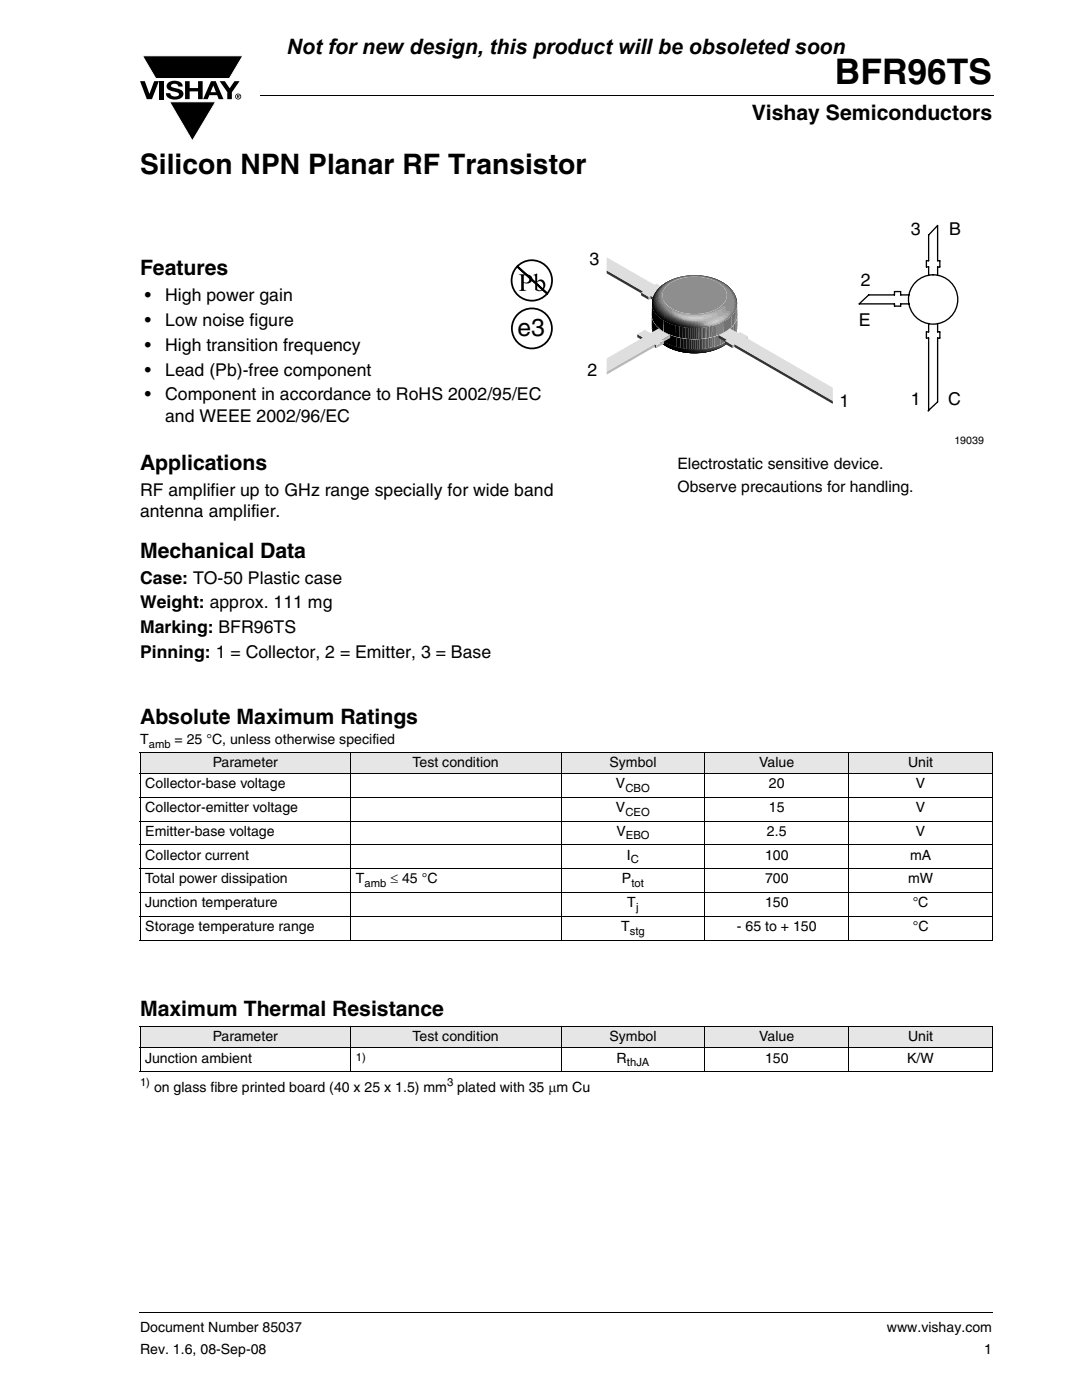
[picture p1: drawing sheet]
<svg xmlns="http://www.w3.org/2000/svg" width="216mm" height="279mm" viewBox="0 0 216 279" stroke-linecap="round" stroke-linejoin="round" font-family="sans-serif">
<g fill="#000">
<path d="M27.9 16.2h1l.9 2.5 1-2.5h.9l-1.4 3.6h-1zM28.4 11.1h20.1l-2.7 4.6h-14.7zM31.9 16.2h.9v3.6h-.9zM33.6 16.5a2.1 2.1 0 0 1 2.8 .3l.1 .5h-.9a.79 .79 0 0 0-.7-.6 .79 .79 0 0 0-.8 .4l.3 .3 1 .3a1.08 1.08 0 0 1 1.2 1 1.08 1.08 0 0 1-1.1 1.1 1.73 1.73 0 0 1-2.4-1.2h.9a.96 .96 0 0 0 .8 .7 .96 .96 0 0 0 .9-.5 1.31 1.31 0 0 0-1.2-.6 1.03 1.03 0 0 1-1.1-.5 1.03 1.03 0 0 1 .2-1.2zM36.9 16.2h.9v1.4h1.7v-1.4h.9v3.6h-.9v-1.6h-1.7v1.6h-.9zM43.8 16.2h1.1l.9 1.4 1-1.4h1l-1.5 2.2v1.4h-.9v-1.4zM51.9 18.9v.2zM33.8 20.3h9.2l-4.6 7.8zM27.9 261.9v.2z"/>
<path d="M42.6 17.1l-.6 1.3h1.1zM42.1 16.2h.9l1.6 3.6h-1l-.3-.8h-1.5l-.3 .8h-1z"/>
<path d="M47.4 19v.2h.2v-.1zM47.3 18.9l.4 .1 .1 .1-.2 .2 .2 .3-.3-.3-.1 .3h-.1zM47.1 19.3a.46 .46 0 0 0 .9 0 .46 .46 0 0 0-.9 0zM46.9 19.3a.6 .6 0 0 1 1.2 0 .6 .6 0 0 1-1.2 0z"/>
</g>
<path d="M28.4 11.1h20.1l-2.7 4.6h-14.7zM33.8 20.3h9.2l-4.6 7.8z" fill="none" stroke="#fff" stroke-width=".2"/>
<path d="M51.9 19h146.4M27.9 262h170.1" fill="none" stroke="#000" stroke-width=".2"/>
<g fill="#fff">
<path d="M116.5 41h81v60h-81z"/>
<path d="M117.2 43.9h79.1v55.1h-79.1z"/>
</g>
<path d="M132.1 57.7l.4-.2v.6l-.4 .2z" fill="#bbb"/>
<g fill="#343434">
<path d="M121.1 54l7.2 4.1v.6l-7.2-4.1z"/>
<path d="M127.9 58.4l1.5 .8v.6l-1.5-.8z"/>
</g>
<path d="M129.4 59.2l.4-.2v.6l-.4 .2z" fill="#bbb"/>
<path d="M129.8 59l1.6 1v.5l-1.6-.9z" fill="#343434"/>
<path d="M121.1 51.3l9.5 5.5 .4-.2 1.5 .9-.4 .2 1.6 .9-1.2 .6-1.1 .8-1.6-1-.4 .2-1.5-.8 .4-.3-7.2-4.1z" fill="#dedede"/>
<path d="M133.5 58.7l.2-.1v.6l-.2 .1z" fill="#bababa"/>
<path d="M131.9 59.6l1.6-.9v.6l-1.6 .9z" fill="#c1c1c1"/>
<path d="M131.4 60l.5-.4v.6l-.5 .3z" fill="#bababa"/>
<g fill="#717171">
<path d="M130 64.8a4.1 4.1 0 0 0 2.4 3.4l.1 .4 .3 .5a5.2 5.2 0 0 1-2.8-4.3z"/>
<path d="M130 64.8a4.1 4.1 0 0 0 2.4 3.4l.1 .4 .3 .5a5 5 0 0 1-2.8-4.3z"/>
</g>
<path d="M130 64.8a4.1 4.1 0 0 0 2.4 3.4l.1 .4 .3 .5a5 5 0 0 1-2.8-4.3z" fill="#6b6b6b"/>
<path d="M130 64.8a4.1 4.1 0 0 0 2.4 3.4l.1 .4 .3 .5a5 5 0 0 1-2.8-4.3z" fill="#646464"/>
<path d="M130 64.8a4.1 4.1 0 0 0 2.4 3.4l.1 .4 .3 .5a5 5 0 0 1-2.8-4.3z" fill="#5e5e5e"/>
<path d="M130 64.8a4.1 4.1 0 0 0 2.4 3.4l.1 .4 .3 .5a5 5 0 0 1-2.8-4.3z" fill="#585858"/>
<path d="M130 64.8a4.1 4.1 0 0 0 2.4 3.4l.1 .4 .3 .5a5 5 0 0 1-2.8-4.3z" fill="#525252"/>
<path d="M130 64.8a4.1 4.1 0 0 0 2.4 3.4l.1 .4 .3 .5a5 5 0 0 1-2.8-4.3z" fill="#4c4c4c"/>
<path d="M130 64.8a4.1 4.1 0 0 0 2.4 3.4l.1 .4 .3 .5a5 5 0 0 1-2.8-4.3z" fill="#464646"/>
<path d="M130 64.8a4.1 4.1 0 0 0 2.4 3.4l.1 .4 .3 .5a5 5 0 0 1-2.8-4.3z" fill="#404040"/>
<path d="M130 64.8a4.1 4.1 0 0 0 2.4 3.4l.1 .4 .3 .5a5 5 0 0 1-2.8-4.3z" fill="#3a3a3a"/>
<path d="M130 64.8a4.1 4.1 0 0 0 2.4 3.4l.1 .4 .3 .5a5 5 0 0 1-2.8-4.3z" fill="#343434"/>
<path d="M130 64.8a4.1 4.1 0 0 0 2.4 3.4l.1 .4 .3 .5a5 5 0 0 1-2.8-4.3z" fill="#2d2d2d"/>
<path d="M130 64.8a4.1 4.1 0 0 0 2.4 3.4l.1 .4 .3 .5a5 5 0 0 1-2.8-4.3z" fill="#272727"/>
<path d="M130 64.8a4.1 4.1 0 0 0 2.4 3.4l.1 .4 .3 .5a5 5 0 0 1-2.8-4.3z" fill="#212121"/>
<path d="M130 64.8a4.1 4.1 0 0 0 2.4 3.4l.1 .4 .3 .5a5 5 0 0 1-2.8-4.3z" fill="#1b1b1b"/>
<path d="M130 64.8a4.1 4.1 0 0 0 2.4 3.4l.1 .4 .3 .5a5 5 0 0 1-2.8-4.3z" fill="#151515"/>
<path d="M130 64.8a4.1 4.1 0 0 0 2.4 3.4l.1 .4 .3 .5a5 5 0 0 1-2.8-4.3z" fill="#0f0f0f"/>
<path d="M130 64.8a4.1 4.1 0 0 0 2.4 3.4l.1 .4 .3 .5a5 5 0 0 1-2.8-4.3z" fill="#090909"/>
<path d="M130 64.8a4.1 4.1 0 0 0 2.4 3.4l.1 .4 .3 .5a5 5 0 0 1-2.8-4.3z" fill="#030303"/>
<path d="M130 62.7a4.1 4.1 0 0 0 2.4 3.5v2a4.3 4.3 0 0 1-2.4-3.4zM130 64.8a4.1 4.1 0 0 0 2.4 3.4l.1 .4 .3 .5a5 5 0 0 1-2.8-4.3z" fill="#000"/>
<g fill="#717171">
<path d="M132.4 68.2a13.2 13.2 0 0 0 12.9-.3 4 4 0 0 0 1.9-3.1 5.8 5.8 0 0 1-4.6 5.1 12.2 12.2 0 0 1-10-1z"/>
<path d="M132.4 68.2a12.5 12.5 0 0 0 13.5-.7 3.7 3.7 0 0 0 1.3-2.7 6 6 0 0 1-5 5.2 12.1 12.1 0 0 1-9.6-1.1z"/>
</g>
<path d="M132.4 68.2a13.2 13.2 0 0 0 13.2-.5 4.3 4.3 0 0 0 1.6-2.9 6 6 0 0 1-5 5.2 12.1 12.1 0 0 1-9.6-1.1z" fill="#6b6b6b"/>
<path d="M132.4 68.2a14 14 0 0 0 12.7 .1 4.6 4.6 0 0 0 2.1-3.5 6 6 0 0 1-5 5.2 12.1 12.1 0 0 1-9.6-1.1z" fill="#646464"/>
<path d="M132.4 68.2a14.5 14.5 0 0 0 12.8 .1 4.7 4.7 0 0 0 2-3.5 6 6 0 0 1-5 5.2 12.1 12.1 0 0 1-9.6-1.1z" fill="#5e5e5e"/>
<path d="M132.4 68.2a14.9 14.9 0 0 0 12.4 .4 4.5 4.5 0 0 0 2.4-3.8 6 6 0 0 1-5 5.2 12.1 12.1 0 0 1-9.6-1.1z" fill="#585858"/>
<path d="M132.4 68.2a15.2 15.2 0 0 0 12.3 .5 4.6 4.6 0 0 0 2.5-3.9 6 6 0 0 1-5 5.2 12.1 12.1 0 0 1-9.6-1.1z" fill="#525252"/>
<path d="M132.4 68.2a13.6 13.6 0 0 0 8.5 1.4 5.8 5.8 0 0 0 6-3.4l.3-1.4a6 6 0 0 1-5 5.2 12.1 12.1 0 0 1-9.6-1.1z" fill="#4c4c4c"/>
<g fill="#464646">
<path d="M132.4 68.2a13.4 13.4 0 0 0 8.2 1.4 6.1 6.1 0 0 0 6.1-2.9 8.8 8.8 0 0 1-7.6 3.8 10.9 10.9 0 0 1-6.5-1.6z"/>
<path d="M147.2 64.8v.2z"/>
</g>
<path d="M132.4 68.2a13.4 13.4 0 0 0 7.9 1.5 6.3 6.3 0 0 0 6.1-2.4 9.8 9.8 0 0 1-7.9 3.2 10.7 10.7 0 0 1-5.9-1.6z" fill="#404040"/>
<path d="M132.4 68.2a13.4 13.4 0 0 0 7.6 1.5 6.5 6.5 0 0 0 6.1-2 10.8 10.8 0 0 1-9.8 2.6l-2.1-.6a3.2 3.2 0 0 1-1.7-1.1z" fill="#3a3a3a"/>
<path d="M132.4 68.2a13.2 13.2 0 0 0 7.2 1.5 6.7 6.7 0 0 0 6.1-1.6 11.6 11.6 0 0 1-10.6 1.9l-.9-.3a3.2 3.2 0 0 1-1.7-1.1z" fill="#343434"/>
<path d="M132.4 68.2a13.1 13.1 0 0 0 6.9 1.6 6.8 6.8 0 0 0 6.1-1.4 11.8 11.8 0 0 1-12.8 .5z" fill="#2d2d2d"/>
<path d="M132.4 68.2a13.2 13.2 0 0 0 6.5 1.6 6.8 6.8 0 0 0 6-1.1 12 12 0 0 1-12.3 .2z" fill="#272727"/>
<path d="M132.4 68.2a13.1 13.1 0 0 0 6.1 1.6 6.9 6.9 0 0 0 6-.8 12.1 12.1 0 0 1-11.9-.1z" fill="#212121"/>
<path d="M132.4 68.2a12 12 0 0 0 5.6 1.5 6.7 6.7 0 0 0 5.9-.4 12.1 12.1 0 0 1-11.3-.4z" fill="#1b1b1b"/>
<path d="M132.4 68.2a12.5 12.5 0 0 0 5.2 1.6 6.7 6.7 0 0 0 5.7-.2 12.2 12.2 0 0 1-10.7-.7z" fill="#151515"/>
<path d="M132.4 68.2a11.6 11.6 0 0 0 4.6 1.5 6.5 6.5 0 0 0 5.5 .2 12.1 12.1 0 0 1-9.9-1z" fill="#0f0f0f"/>
<path d="M132.4 68.2a12.1 12.1 0 0 0 4.1 1.4 6.1 6.1 0 0 0 5.1 .6 11.9 11.9 0 0 1-9-1.3z" fill="#090909"/>
<path d="M132.4 68.2l2.2 1a5.2 5.2 0 0 1 2.4 1 7.2 7.2 0 0 0 3.5 .2 11.6 11.6 0 0 1-7.9-1.5z" fill="#030303"/>
<path d="M130.1 60.4a4 4 0 0 0 2.4 3.5l-.1 2.3a4.3 4.3 0 0 1-2.4-3.6zM132.4 68.2l1 .5a9.5 9.5 0 0 1 3.2 1.5l2.3 .3a10.8 10.8 0 0 1-6.3-1.6z" fill="#000"/>
<path d="M148.8 67.4l.4-.3v.6l-.4 .2z" fill="#bbb"/>
<path d="M127.2 66.7l1.1 .7v.5l-1.1-.6z" fill="#343434"/>
<path d="M132.4 66.2l2.5 1v2.1l-2.5-1.1z" fill="#000"/>
<path d="M134.9 67.2l.9 .2v2.1l-.9-.2z" fill="#030303"/>
<path d="M135.8 67.4l.6 .2v2l-.6-.1z" fill="#090909"/>
<path d="M136.4 67.6h.6v2.1l-.6-.1z" fill="#0f0f0f"/>
<path d="M137 67.6l.5 .1v2h-.5z" fill="#151515"/>
<path d="M137.5 67.7h.5v2h-.5z" fill="#1b1b1b"/>
<path d="M138 67.7h.4v2.1l-.4-.1z" fill="#212121"/>
<path d="M138.4 67.7h.4v2.1h-.4z" fill="#272727"/>
<path d="M138.8 67.7h.4v2l-.4 .1z" fill="#2d2d2d"/>
<path d="M139.2 67.7h.3v2h-.3z" fill="#343434"/>
<path d="M139.5 67.7h.4v2h-.4z" fill="#3a3a3a"/>
<path d="M139.9 67.7l.3-.1v2.1h-.3z" fill="#404040"/>
<path d="M140.2 67.6h.3v2l-.3 .1z" fill="#464646"/>
<path d="M140.5 67.6l.3-.1v2.1h-.3z" fill="#4c4c4c"/>
<path d="M140.8 67.5h.3v2l-.3 .1z" fill="#525252"/>
<path d="M141.1 67.5l.3-.1v2.1h-.3z" fill="#585858"/>
<path d="M141.4 67.4h.3v2l-.3 .1z" fill="#5e5e5e"/>
<path d="M141.7 67.4l.4-.1v2l-.4 .1z" fill="#646464"/>
<path d="M142.1 67.3l.5-.2v2.1l-.5 .1z" fill="#6b6b6b"/>
<path d="M142.6 67.1l1.1-.4v2.1l-1.1 .4z" fill="#717171"/>
<path d="M143.7 66.7l1.5-.8v2l-1.5 .9z" fill="#777"/>
<path d="M145.2 65.9l1.2-1v2l-1.2 1z" fill="#717171"/>
<path d="M146.7 64.4v2l-.3 .5v-2z" fill="#6b6b6b"/>
<path d="M146.9 64v2l-.2 .4v-2z" fill="#646464"/>
<path d="M147 63.7v2l-.1 .3v-2z" fill="#5e5e5e"/>
<path d="M147.1 63.4l-.1 2.3z" fill="#585858"/>
<path d="M147.2 63.1l-.1 2.3z" fill="#525252"/>
<path d="M147.2 62.8v2.3z" fill="#4c4c4c"/>
<path d="M147.2 62.7v2.2z" fill="#464646"/>
<path d="M143.4 66.9l1.6 .9v.6l-1.6-1z" fill="#343434"/>
<path d="M132.1 67.8l1.6-.9v.5l-1.6 1z" fill="#bbb"/>
<path d="M132.8 57.3a8.6 8.6 0 0 1 7.9-1.9 5.6 5.6 0 0 1 4.2 2.7 2.85 2.85 0 0 1-1.8 3.5 9.8 9.8 0 0 1-9.9-.6 2.46 2.46 0 0 1-.4-3.7z" fill="#8f8f8f"/>
<path d="M146.2 68.9l.3-.2v.6l-.3 .2z" fill="#bbb"/>
<g fill="#343434">
<path d="M144.6 68l1.6 .9v.6l-1.6-.9z"/>
<path d="M130.6 68.7l.4 .2v.6l-.4-.2z"/>
</g>
<path d="M131 68.9l1.5-.9v.6l-1.5 .9z" fill="#bbb"/>
<path d="M132.5 63.9l2.2 1v2.3l-2.3-1z" fill="#000"/>
<path d="M134.7 64.9l.9 .2v2.3l-.9-.2z" fill="#030303"/>
<path d="M135.6 65.1l.7 .2-.1 2.2-.6-.1z" fill="#090909"/>
<path d="M136.3 65.3h.5v2.3l-.6-.1z" fill="#0f0f0f"/>
<path d="M136.8 65.3l.5 .1v2.3l-.5-.1z" fill="#151515"/>
<path d="M137.3 65.4h.5v2.3h-.5z" fill="#1b1b1b"/>
<path d="M137.8 65.4h.4v2.3h-.4z" fill="#212121"/>
<path d="M138.2 65.4h.4v2.3h-.4z" fill="#272727"/>
<path d="M138.6 65.4h.4v2.3h-.4z" fill="#2d2d2d"/>
<path d="M139 65.4h.3v2.3h-.3z" fill="#343434"/>
<path d="M139.3 65.4h.3l.1 2.3h-.4z" fill="#3a3a3a"/>
<path d="M139.6 65.4h.3v2.3h-.2z" fill="#404040"/>
<path d="M139.9 65.4h.3v2.2l-.3 .1z" fill="#464646"/>
<path d="M140.2 65.4l.3-.1v2.3h-.3z" fill="#4c4c4c"/>
<path d="M140.5 65.3h.2l.1 2.3h-.3z" fill="#525252"/>
<path d="M140.7 65.3l.3-.1v2.3l-.2 .1z" fill="#585858"/>
<path d="M141 65.2h.3v2.3h-.3z" fill="#5e5e5e"/>
<path d="M141.3 65.2l.2-.1 .1 2.3-.3 .1z" fill="#646464"/>
<path d="M141.5 65.1h.4v2.2l-.3 .1z" fill="#6b6b6b"/>
<path d="M141.9 65.1l.3-.1 .1 2.2-.4 .1z" fill="#717171"/>
<path d="M142.2 65l.7-.2v2.2l-.6 .2z" fill="#777"/>
<path d="M142.9 64.8l1.4-.6v2.2l-1.4 .6z" fill="#7d7d7d"/>
<path d="M144.3 64.2l1.6-1.2 .1 2.3-1.7 1.1z" fill="#777"/>
<path d="M146.4 62.4l.1 2.3-.5 .6-.1-2.3z" fill="#717171"/>
<path d="M146.7 62l.1 2.2-.3 .5-.1-2.3z" fill="#6b6b6b"/>
<path d="M146.9 61.7l.1 2.2-.2 .3-.1-2.2z" fill="#646464"/>
<path d="M147 61.3l.1 2.3-.1 .3-.1-2.2z" fill="#5e5e5e"/>
<path d="M147 61.1l.1 2.5z" fill="#585858"/>
<path d="M147.1 60.8v2.5z" fill="#525252"/>
<path d="M147.1 60.5l.1 2.5z" fill="#4c4c4c"/>
<path d="M147.1 60.4l.1 2.3z" fill="#464646"/>
<g fill="#8f8f8f">
<path d="M131.7 57.2a11.2 11.2 0 0 1 13.8 .1 3.8 3.8 0 0 1-.3 6.3 13 13 0 0 1-12.7 .3l.5-1.3 1-1.1a9.8 9.8 0 0 0 9.8-.4 2.54 2.54 0 0 0 .2-4.2 9.6 9.6 0 0 0-10.6-.1 2.54 2.54 0 0 0-.2 4.2l.8 .5-1 1.1-.5 1.3a3.8 3.8 0 0 1-2.2-4.6 5.1 5.1 0 0 1 1.4-2.1z"/>
<path d="M131.4 57.5a11.2 11.2 0 0 1 10.7-2.1 6.2 6.2 0 0 1 5 4.9 4 4 0 0 1-2.6 3.8 13.3 13.3 0 0 1-12-.2l.2-.8 .8-1.2a6.9 6.9 0 0 0 5.6 2.4l.8 .2 .8 .5a5.7 5.7 0 0 0 5.3-2.7 4.4 4.4 0 0 0-1.8-5.3 9.2 9.2 0 0 0-11.3 .2 2.63 2.63 0 0 0-.1 3.6l.7 1.1-.8 1.2-.2 .8a3.9 3.9 0 0 1-2.4-3.9l.5-1.4z"/>
</g>
<path d="M131.4 57.5a11.2 11.2 0 0 1 10.7-2.1 6.2 6.2 0 0 1 5 4.9 4 4 0 0 1-2.6 3.8 13.3 13.3 0 0 1-12-.2l.2-.7 .7-1.2a7.3 7.3 0 0 0 5.6 2.3l.5 .1a2.57 2.57 0 0 0 2.7 .5 5 5 0 0 0 4.3-4 5.5 5.5 0 0 0-3.9-5 9.3 9.3 0 0 0-9.6 1.1 3 3 0 0 0 .1 4.6l.3 .4-.7 1.2-.2 .7a3.9 3.9 0 0 1-2.4-3.9l.5-1.4z" fill="#898989"/>
<path d="M131.4 57.5a11.2 11.2 0 0 1 10.7-2.1 6.2 6.2 0 0 1 5 4.9 4 4 0 0 1-2.6 3.8 13.3 13.3 0 0 1-12-.2l.2-.7 .7-1.1a8.3 8.3 0 0 0 5.5 2.3l.4 .1a3.6 3.6 0 0 0 3.8 .2 4.3 4.3 0 0 0 3.4-5.1 6.7 6.7 0 0 0-5.4-4.2 9.5 9.5 0 0 0-8.4 1.7 2.85 2.85 0 0 0-.1 4.1l.8 .9-.7 1.1-.2 .7a3.9 3.9 0 0 1-2.4-3.9l.5-1.4z" fill="#838383"/>
<path d="M131.4 57.5a11.2 11.2 0 0 1 10.7-2.1 6.2 6.2 0 0 1 5 4.9 4.4 4.4 0 0 1-2.9 3.9 4 4 0 0 0 1.1-6.6 10.2 10.2 0 0 0-12.6-.7 3.1 3.1 0 0 0 .2 4.9l.4 .3-.6 1.1-.2 .7a3.9 3.9 0 0 1-2.4-3.9l.5-1.4z" fill="#7d7d7d"/>
<path d="M131.4 57.5a11.2 11.2 0 0 1 10.7-2.1 6.2 6.2 0 0 1 5 4.9 3.7 3.7 0 0 1-1.8 3.2 3.8 3.8 0 0 0 .4-5.7 10 10 0 0 0-10.2-2.3 4.7 4.7 0 0 0-4 3.5 4.9 4.9 0 0 0 1.7 3.2l-.6 1.1-.1 .6a3.9 3.9 0 0 1-2.4-3.9l.5-1.4z" fill="#777"/>
<path d="M131.4 57.5a11.2 11.2 0 0 1 10.7-2.1 6.2 6.2 0 0 1 5 4.9 3.2 3.2 0 0 1-.9 2.5 3.9 3.9 0 0 0-.7-5.3 10.3 10.3 0 0 0-13.1-.4 2.98 2.98 0 0 0 0 4.4l.8 .8-.6 1-.1 .6a3.9 3.9 0 0 1-2.4-3.9l.5-1.4z" fill="#717171"/>
<path d="M131.4 57.5a11.2 11.2 0 0 1 10.7-2.1 6.2 6.2 0 0 1 5 4.9l-.2 1.2-.3 .8a4.2 4.2 0 0 0-1.8-5.4 10.8 10.8 0 0 0-11.8-.4 3.1 3.1 0 0 0-.7 5l.8 .8-.5 1-.1 .6a3.9 3.9 0 0 1-2.4-3.9l.5-1.4z" fill="#6b6b6b"/>
<path d="M131.4 57.5a11.2 11.2 0 0 1 10.7-2.1 6.2 6.2 0 0 1 5 4.9l-.1 .8-.2 .7a4.2 4.2 0 0 0-1.6-4.6 10.8 10.8 0 0 0-12.2-.7 3.2 3.2 0 0 0-.6 5.2l.7 .7-.4 .8-.2 .7a3.9 3.9 0 0 1-2.4-3.9l.5-1.4z" fill="#646464"/>
<path d="M131.4 57.5a11.2 11.2 0 0 1 10.7-2.1 6.2 6.2 0 0 1 5 4.9l-.2 1.3a4.7 4.7 0 0 0-3-5.4 11.5 11.5 0 0 0-10.9 .2 3.2 3.2 0 0 0-.8 5.3l.9 .8-.6 1.4a3.9 3.9 0 0 1-2.4-3.9l.5-1.4z" fill="#5e5e5e"/>
<path d="M131.4 57.5a11.2 11.2 0 0 1 10.7-2.1 6.2 6.2 0 0 1 5 4.9l-.1 1a4.6 4.6 0 0 0-2.5-4.7 11.8 11.8 0 0 0-11-.5 3.5 3.5 0 0 0-2.1 4.5l.9 1.3 .7 .6-.5 1.4a3.9 3.9 0 0 1-2.4-3.9l.5-1.4z" fill="#585858"/>
<path d="M131.4 57.5a11.2 11.2 0 0 1 10.7-2.1 6.1 6.1 0 0 1 5 5.1v.5a4.8 4.8 0 0 0-2.8-4.6 11.8 11.8 0 0 0-11.1-.1 3.5 3.5 0 0 0-2 4.2l1 1.4 .8 .7-.5 1.3a3.9 3.9 0 0 1-2.4-3.9l.5-1.4z" fill="#525252"/>
<path d="M131.4 57.5a11.2 11.2 0 0 1 10.7-2.1 6.2 6.2 0 0 1 5 5.1v.2a5 5 0 0 0-3.1-4.6 11.7 11.7 0 0 0-11.1 .3 3.4 3.4 0 0 0-.8 5.6l.8 .7-.4 1.2a3.9 3.9 0 0 1-2.4-3.9l.5-1.4z" fill="#4c4c4c"/>
<g fill="#464646">
<path d="M141.2 55.2a6.8 6.8 0 0 1 5.8 4.7l.1 .6a5.1 5.1 0 0 0-2.9-4.2l-1.9-.8z"/>
<path d="M131.4 57.5a9.4 9.4 0 0 1 5.8-2.5 8.3 8.3 0 0 0-5.9 3 3.6 3.6 0 0 0 1.6 4.7l-.4 1.2a3.9 3.9 0 0 1-2.4-3.9l.5-1.4z"/>
</g>
<g fill="#404040">
<path d="M143.3 55.9a5.9 5.9 0 0 1 3.7 4.1 5.6 5.6 0 0 0-3.7-4.1z"/>
<path d="M131.4 57.5l1.8-1.3 2.1-.9a6.6 6.6 0 0 0-4.3 3.1 3.7 3.7 0 0 0 1.8 4.4l-.3 1.1a3.9 3.9 0 0 1-2.4-3.9l.5-1.4z"/>
</g>
<g fill="#3a3a3a">
<path d="M145.3 57.1l1.3 1.6z"/>
<path d="M131.4 57.5l1.3-1 1.5-.8a5.2 5.2 0 0 0-3.5 3.8 4 4 0 0 0 2.1 3.4l-.3 1a3.9 3.9 0 0 1-2.4-3.9l.5-1.4z"/>
</g>
<path d="M131.4 57.5l.9-.8 1.1-.6a4.8 4.8 0 0 0-2.7 3.3 3.9 3.9 0 0 0 2.1 3.6l-.3 .9a3.9 3.9 0 0 1-2.4-3.9l.5-1.4z" fill="#343434"/>
<path d="M131.4 57.5l1.5-1.1a3.6 3.6 0 0 0-1.6 5.4l1.4 1.3-.2 .8a3.9 3.9 0 0 1-2.4-3.9l.5-1.4z" fill="#2d2d2d"/>
<path d="M131.4 57.5l1-.8a3.5 3.5 0 0 0-.5 5.8l.8 .7-.2 .7a3.9 3.9 0 0 1-2.4-3.9l.5-1.4z" fill="#272727"/>
<path d="M131.4 57.5l.5-.4a3.5 3.5 0 0 0 0 5.6l.7 .6-.1 .6a3.9 3.9 0 0 1-2.4-3.9l.5-1.4z" fill="#212121"/>
<path d="M131.6 57.4a3.4 3.4 0 0 0 .3 5.4l.7 .5-.1 .6a3.9 3.9 0 0 1-2.4-3.9l.5-1.4z" fill="#1b1b1b"/>
<path d="M134 61.9h.1a11.6 11.6 0 0 0 10.5-.8l.2 .1v.5a.52 .52 0 0 0 .7 .4l.2 .1a2.05 2.05 0 0 1-1.3 1.8 4.1 4.1 0 0 1-4.1 .7v-.1a1.01 1.01 0 0 0-1.1-.4 7.5 7.5 0 0 1-5.1-1.9z" fill="#a0a0a0"/>
<path d="M131.3 57.7a3.4 3.4 0 0 0 .5 5.2l.8 .5-.1 .5a3.9 3.9 0 0 1-2.4-3.9l.5-1.2z" fill="#151515"/>
<path d="M134.4 62.2a13.6 13.6 0 0 0 9.6-.5l.1 .1a.5 .5 0 0 0 .2 .5 .5 .5 0 0 0 .5 .1l.6 .2a2.46 2.46 0 0 1-1.8 1.8 3.8 3.8 0 0 1-3 .4 1.45 1.45 0 0 0-1.7-.7 6.5 6.5 0 0 1-4.4-1.5l-.2-.2z" fill="#a6a6a6"/>
<path d="M131 58.1a3.4 3.4 0 0 0 .8 4.9l.8 .5-.1 .4a3.9 3.9 0 0 1-2.4-3.9l.3-.9z" fill="#0f0f0f"/>
<path d="M134.7 62.5l.1-.1a15.4 15.4 0 0 0 8.8-.4l.5 .7 .7-.1 .4 .2a2.3 2.3 0 0 1-1.7 1.6 3.2 3.2 0 0 1-2.9 .3l-.1-.2a2.8 2.8 0 0 0-2.2-.5h-.5a4.6 4.6 0 0 1-3.1-1.4z" fill="#ababab"/>
<path d="M130.7 58.4a3.4 3.4 0 0 0 .9 4.5l.9 .7v.3a3.9 3.9 0 0 1-2.4-3.9z" fill="#090909"/>
<path d="M134.9 62.7l.2-.1a16.7 16.7 0 0 0 8-.4 .38 .38 0 0 1 .3 .6l.1 .1a1.71 1.71 0 0 1 1.5 .1 2.33 2.33 0 0 1-1.7 1.5 3.1 3.1 0 0 1-2.5 .3l-.4-.7a16.8 16.8 0 0 1-4.5-.7l-.5-.2z" fill="#b0b0b0"/>
<path d="M135.2 62.7h.8a13.8 13.8 0 0 0 6.3-.3l.7 .1v.5a1.22 1.22 0 0 0 1.2 0l.6 .1a2.45 2.45 0 0 1-1.9 1.5 1.85 1.85 0 0 1-2.1 0l.1-.4-.7-.2a8.6 8.6 0 0 1-4.8-.9z" fill="#b4b4b4"/>
<path d="M130.5 58.8a3.4 3.4 0 0 0 1.1 4.3l.9 .6v.2a3.9 3.9 0 0 1-2.4-3.9z" fill="#030303"/>
<path d="M135.4 62.9h1.7a18.8 18.8 0 0 0 5.3-.3l.3 .1-.2 .6 1.9-.2 .3 .1a2.93 2.93 0 0 1-2.6 1.6l-1-.1-.1-.1 .1-.5a4.7 4.7 0 0 0-2.5-.1 5.3 5.3 0 0 1-3.1-1z" fill="#b7b7b7"/>
<path d="M133.3 62.1a8.8 8.8 0 0 0 5.6 2.3l.5 .1a3.1 3.1 0 0 0 3 .4 13.4 13.4 0 0 1-9.9-1l.2-.7z" fill="#7d7d7d"/>
<path d="M133.2 62.2a8.9 8.9 0 0 0 5.5 2.2l.5 .2a3.2 3.2 0 0 0 2.8 .4 13.3 13.3 0 0 1-9.5-1.1l.1-.6z" fill="#777"/>
<path d="M133.2 62.3a9.3 9.3 0 0 0 5.3 2.2l.5 .1a3.4 3.4 0 0 0 2.7 .5 13.3 13.3 0 0 1-9.2-1.2l.1-.6z" fill="#717171"/>
<path d="M133.1 62.3a9.6 9.6 0 0 0 5.3 2.2l.7 .2a3.3 3.3 0 0 0 2.3 .5 13.2 13.2 0 0 1-8.9-1.3l.1-.6z" fill="#6b6b6b"/>
<path d="M133.1 62.4a10.5 10.5 0 0 0 5.5 2.2l.5 .3a3.5 3.5 0 0 0 2.1 .3 13.2 13.2 0 0 1-8.7-1.3l.2-.7z" fill="#646464"/>
<path d="M130.3 59.3a3.5 3.5 0 0 0 1.5 4.1l.7 .5a3.9 3.9 0 0 1-2.4-3.9z" fill="#000"/>
<path d="M133.1 62.5a13.1 13.1 0 0 0 5.6 2.3 4.3 4.3 0 0 0 2.2 .5 13.2 13.2 0 0 1-8.4-1.4z" fill="#5e5e5e"/>
<path d="M133 62.5l.1 .1a11.7 11.7 0 0 0 4.7 2l1.8 .6 1.1 .1a13.2 13.2 0 0 1-8.2-1.4z" fill="#585858"/>
<path d="M133 62.6a17.2 17.2 0 0 0 7.5 2.7 13.1 13.1 0 0 1-8-1.4z" fill="#525252"/>
<path d="M132.9 62.7a18.2 18.2 0 0 0 7.3 2.7 13 13 0 0 1-7.7-1.5z" fill="#4c4c4c"/>
<path d="M132.9 62.7a18.6 18.6 0 0 0 7.1 2.7 12.9 12.9 0 0 1-7.5-1.5z" fill="#464646"/>
<path d="M135.7 63h3.2l3.5-.2a1.91 1.91 0 0 1-2.2 1.1 6.2 6.2 0 0 1-4.5-.9z" fill="#bababa"/>
<path d="M132.8 62.8a19.1 19.1 0 0 0 6.9 2.6 12.8 12.8 0 0 1-7.2-1.5z" fill="#404040"/>
<path d="M132.8 62.9a19.3 19.3 0 0 0 6.7 2.5 12.7 12.7 0 0 1-7-1.5z" fill="#3a3a3a"/>
<path d="M135.9 63l3 .1 2.9-.3 .3 .1a2.05 2.05 0 0 1-1.9 .9 5.2 5.2 0 0 1-4.3-.8z" fill="#bdbdbd"/>
<path d="M132.8 63a20.8 20.8 0 0 0 6.4 2.4 12.5 12.5 0 0 1-6.7-1.5z" fill="#343434"/>
<path d="M136.2 63.1l5.3-.2 .3 .1a2.53 2.53 0 0 1-2.1 .8 5.1 5.1 0 0 1-3.5-.6z" fill="#c0c0c0"/>
<path d="M132.7 63.1a19.8 19.8 0 0 0 6.1 2.3 12.3 12.3 0 0 1-6.3-1.5z" fill="#2d2d2d"/>
<path d="M132.7 63.2a19.9 19.9 0 0 0 5.8 2.2 12.1 12.1 0 0 1-6-1.5z" fill="#272727"/>
<path d="M136.5 63.2l4.7-.2 .3 .1a2.99 2.99 0 0 1-2.4 .7 3.3 3.3 0 0 1-2.6-.6z" fill="#c3c3c3"/>
<path d="M141.6 63.8l2.5-.6 .4 .1a3.3 3.3 0 0 1-3.4 1.3z" fill="#bababa"/>
<path d="M132.6 63.3a19.6 19.6 0 0 0 5.5 2.1 11.9 11.9 0 0 1-5.6-1.5z" fill="#212121"/>
<path d="M141.4 64.2a4.8 4.8 0 0 1 2.9-.9l.1 .2a3.3 3.3 0 0 1-3.1 1.2l-.1-.2z" fill="#bdbdbd"/>
<path d="M136.8 63.2l4.4-.1a2.11 2.11 0 0 1-1.9 .7l-1.6-.1-.8-.3z" fill="#c5c5c5"/>
<path d="M132.6 63.3a18.7 18.7 0 0 0 5.1 2.1 11.7 11.7 0 0 1-5.2-1.5z" fill="#1b1b1b"/>
<path d="M141.5 64.2l1.6-.6 .8-.2 .3 .1a2.97 2.97 0 0 1-2.8 1.1l-.1-.1z" fill="#c0c0c0"/>
<path d="M132.6 63.4l2.3 1.2 2.3 .8-2.2-.4-1.3-.5-1.2-.6z" fill="#151515"/>
<path d="M137 63.3l1.5-.1 2.4 .1a4.6 4.6 0 0 1-3.9 0z" fill="#c8c8c8"/>
<path d="M141.7 64.2l1.4-.6 .7-.1 .3 .1a2.75 2.75 0 0 1-2.6 1z" fill="#c3c3c3"/>
<path d="M132.6 63.5l2.1 1.1 2 .7-2-.4-1.1-.4-1.1-.6z" fill="#0f0f0f"/>
<path d="M141.7 64.3l.8-.4a1.2 1.2 0 0 1 1.4-.2 2.27 2.27 0 0 1-2.3 .8z" fill="#c5c5c5"/>
<path d="M137.4 63.4l1.7-.2 1.4 .1a3.6 3.6 0 0 1-3.1 .1z" fill="#cacaca"/>
<path d="M132.5 63.6l3.6 1.6-2.5-.7-1.1-.6z" fill="#090909"/>
<path d="M141.9 64.3l.7-.4 1.1-.2a1.68 1.68 0 0 1-1.9 .8z" fill="#c8c8c8"/>
<path d="M137.8 63.4h2.2a2.41 2.41 0 0 1-2.2 0z" fill="#ccc"/>
<path d="M132.5 63.7l2.9 1.4-2-.7-.9-.5z" fill="#030303"/>
<path d="M142 64.4l.6-.4 .9-.1a1.31 1.31 0 0 1-1.5 .5z" fill="#cacaca"/>
<path d="M142.4 64.2l.8-.2a.87 .87 0 0 1-1 .4z" fill="#ccc"/>
<path d="M132.5 63.9l1.9 .9-1.2-.5z" fill="#000"/>
<path d="M121.1 74.2l9.5-5.5v.6l-9.5 5.5z" fill="#bbb"/>
<path d="M121.1 71.5l7.2-4.1-1.1-.7 1.5-.9 1.1 .7 1.6-1 1.1 .8 1.2 .6-1.6 .9 .4 .2-1.5 .9-.4-.2-9.5 5.5z" fill="#dedede"/>
<path d="M146.5 68.7l19.7 11.3v.6l-19.7-11.3z" fill="#343434"/>
<path d="M143.4 66.9l1.2-.6 1.1-.8 1.6 1 .4-.2 1.5 .8-.4 .3 17.4 10v2.6l-19.7-11.3-.3 .2-1.6-.9 .4-.2z" fill="#dedede"/>
<g fill="none" stroke="#000" stroke-width=".26">
<path d="M181.4 58.9h-1.7v-.7h-1.2v.7h-5.2l-1.9 1.7h7.1v.5h1.2v-.5h1.7M185.3 54.8v-1.5h-.4v-1.3h.4v-5.1l1.8-1.9v7h.4v1.3h-.4v1.5M185.3 64.6v1.6h-.4v1.3h.4v14.5M187.1 64.6v1.6h.4v1.3h-.4v12.7l-1.9 1.8"/>
<circle cx="186.2" cy="59.8" r="4.9"/>
</g>
<g fill="#e6e6e6">
<path d="M27.9 150.1h42.1v4.3h-42.1z"/>
<path d="M70 150.1h42v4.3h-42z"/>
<path d="M112 150.1h28.7v4.3h-28.7z"/>
<path d="M140.7 150.1h28.7v4.3h-28.7z"/>
<path d="M169.4 150.1h28.7v4.3h-28.7z"/>
<path d="M27.9 204.9h42.1v4.2h-42.1z"/>
<path d="M70 204.9h42v4.2h-42z"/>
<path d="M112 204.9h28.7v4.2h-28.7z"/>
<path d="M140.7 204.9h28.7v4.2h-28.7z"/>
<path d="M169.4 204.9h28.7v4.2h-28.7z"/>
</g>
<g fill="none" stroke="#000" stroke-width=".2">
<path d="M27.9 150.1h170.2M27.9 154.4h170.2M27.9 159.1h170.2M27.9 150.2v37.3M70 150.1v37.6M112 150.1v37.6M140.7 150.1v37.6M169.4 150.1v37.6M198.1 150.2v37.3M27.9 163.9h170.2M27.9 168.6h170.2M27.9 173.4h170.2"/>
<path d="M27.9 178.1h170.2M27.9 182.9h170.2M27.9 187.6h170.2M27.9 204.9h170.2M27.9 209.1h170.2M27.9 213.9h170.2M27.9 205v8.8M70 204.8v9.2M112 204.8v9.2M140.7 204.8v9.2M169.4 204.8v9.2M198.1 205v8.8"/>
</g>
<g fill="#fff">
<path d="M100.1 49.5h11.6v22.2h-11.6z"/>
<path d="M101.9 51.8h8.4v17.9h-8.4z"/>
</g>
<g fill="none" stroke="#000" stroke-width=".35">
<path d="M103.1 53.3a4 4 0 0 1 5.7-.4 4 4 0 0 1 .4 5.7l-5.9-5.4 5.9 5.4a4 4 0 0 1-5.8 .4 4 4 0 0 1-.3-5.7z"/>
<circle cx="106.1" cy="65.5" r="4"/>
</g>
<g fill="#000">
<path d="M104.5 55v1.3a.75 .75 0 0 0 1.1-.7 .75 .75 0 0 0-1.1-.6zM103.5 54.7a2.81 2.81 0 0 1 2.5 .4 .97 .97 0 0 1-.1 1.2 .97 .97 0 0 1-1.1 .2h-.3v1.1l.1 .2 .4 .3h-1.5l.3-.2 .2-.3v-2.4v-.2z"/>
<path d="M107.2 56.4v1.3l.2 .1a.72 .72 0 0 0 .8 0 .72 .72 0 0 0 .2-.8 .72 .72 0 0 0-.3-.8 .72 .72 0 0 0-.9 .2zM106.4 54.9l.8-.3v1.6a.89 .89 0 0 1 1.1-.4 .89 .89 0 0 1 .5 1.1 1.23 1.23 0 0 1-.7 1.1 1.23 1.23 0 0 1-1.3-.2v-2.6z"/>
</g>
<text font-size="7" x="166.6" y="16.7">BFR96TS</text>
<text font-size="5.6" x="27.9" y="34.8">Silicon NPN Planar RF Transistor</text>
<text font-size="4.9" x="103.2" y="67.2">e3</text>
<g font-size="4.2">
<text x="57.2" y="10.8">Not for new design, this product will be obsoleted soon</text>
<text x="150" y="24">Vishay Semiconductors</text>
<text x="27.9" y="55">Features</text>
<text x="27.9" y="93.8">Applications</text>
<text x="27.9" y="111.3">Mechanical Data</text>
<text x="27.9" y="144.5">Absolute Maximum Ratings</text>
<text x="27.9" y="202.8">Maximum Thermal Resistance</text>
</g>
<g font-size="3.5">
<text x="181.7" y="46.9">3</text>
<text x="189.4" y="46.9">B</text>
<text x="117.6" y="52.9">3</text>
<text x="171.7" y="57">2</text>
<text x="28.9" y="60.1">•</text>
<text x="28.9" y="65.1">•</text>
<text x="33" y="60.1">High power gain</text>
<text x="33" y="65.1">Low noise figure</text>
<text x="171.4" y="65">E</text>
<text x="28.9" y="70">•</text>
<text x="33" y="70">High transition frequency</text>
<text x="28.9" y="75">•</text>
<text x="33" y="75">Lead (Pb)-free component</text>
<text x="117.2" y="75.1">2</text>
<text x="28.9" y="79.9">•</text>
<text x="33" y="79.9">Component in accordance to RoHS 2002/95/EC</text>
<text x="167.5" y="81.2">1</text>
<text x="181.7" y="80.9">1</text>
<text x="189.2" y="80.9">C</text>
<text x="33" y="84.1">and WEEE 2002/96/EC</text>
<text x="27.9" y="99">RF amplifier up to GHz range specially for wide band</text>
<text x="27.9" y="103.2">antenna amplifier.</text>
<text x="27.9" y="116.5">Case: TO-50 Plastic case</text>
<text x="27.9" y="121.4">Weight: approx. 111 mg</text>
<text x="27.9" y="126.4">Marking: BFR96TS</text>
<text x="27.9" y="131.3">Pinning: 1 = Collector, 2 = Emitter, 3 = Base</text>
</g>
<g font-size="3.1">
<text x="135.2" y="93.6">Electrostatic sensitive device.</text>
<text x="135.2" y="98.3">Observe precautions for handling.</text>
</g>
<g font-size="2.8">
<text x="27.9" y="148.5">T</text>
<text x="34.8" y="148.5">= 25 °C, unless otherwise specified</text>
<text x="42.4" y="153.1">Parameter</text>
<text x="82.3" y="153.1">Test condition</text>
<text x="121.6" y="153.1">Symbol</text>
<text x="151.5" y="153.1">Value</text>
<text x="181.2" y="153.1">Unit</text>
<text x="29" y="157.3">Collector-base voltage</text>
<text x="122.9" y="157.3">V</text>
<text x="153.4" y="157.3">20</text>
<text x="182.8" y="157.3">V</text>
<text x="29" y="162.1">Collector-emitter voltage</text>
<text x="29" y="166.8">Emitter-base voltage</text>
<text x="122.9" y="162.1">V</text>
<text x="123" y="166.8">V</text>
<text x="153" y="166.8">2.5</text>
<text x="153.4" y="162.1">15</text>
<text x="182.8" y="162.1">V</text>
<text x="182.8" y="166.8">V</text>
<text x="29" y="171.6">Collector current</text>
<text x="125.1" y="171.6">I</text>
<text x="152.7" y="171.6">100</text>
<text x="181.6" y="171.6">mA</text>
<text x="29" y="176.3">Total power dissipation</text>
<text x="71" y="176.3">T</text>
<text x="77.9" y="176.3">≤ 45 °C</text>
<text x="124.1" y="176.3">P</text>
<text x="152.7" y="176.3">700</text>
<text x="181.2" y="176.3">mW</text>
<text x="29" y="181.1">Junction temperature</text>
<text x="29" y="185.8">Storage temperature range</text>
<text x="123.9" y="185.8">T</text>
<text x="125.2" y="181.1">T</text>
<text x="147" y="185.8">- 65 to + 150</text>
<text x="152.7" y="181.1">150</text>
<text x="182.1" y="185.8">°C</text>
<text x="182.1" y="181.1">°C</text>
<text x="42.4" y="207.8">Parameter</text>
<text x="82.3" y="207.8">Test condition</text>
<text x="121.6" y="207.8">Symbol</text>
<text x="151.5" y="207.8">Value</text>
<text x="181.2" y="207.8">Unit</text>
<text x="29" y="212.1">Junction ambient</text>
<text x="123" y="212.1">R</text>
<text x="152.7" y="212.1">150</text>
<text x="181" y="212.1">K/W</text>
<text x="30.7" y="217.9">on glass fibre printed board (40 x 25 x 1.5) mm</text>
<text x="91.2" y="217.9">plated with 35 μm Cu</text>
<text x="27.9" y="265.9">Document Number 85037</text>
<text x="177" y="265.9">www.vishay.com</text>
<text x="27.9" y="270.1">Rev. 1.6, 08-Sep-08</text>
<text x="196.4" y="270.1">1</text>
</g>
<g font-size="2.2">
<text x="29.7" y="149.2">amb</text>
<text x="124.8" y="158">CBO</text>
<text x="124.8" y="162.8">CEO</text>
<text x="124.9" y="167.5">EBO</text>
<text x="125.9" y="172.3">C</text>
<text x="72.7" y="177">amb</text>
<text x="126" y="177">tot</text>
<text x="126.9" y="181.8">j</text>
<text x="125.7" y="186.5">stg</text>
<text x="71" y="211.7">1)</text>
<text x="125.1" y="212.8">thJA</text>
<text x="27.9" y="216.8">1)</text>
<text x="89.2" y="216.8">3</text>
</g>
<text font-size="2.1" x="190.4" y="88.7">19039</text>
</svg>
